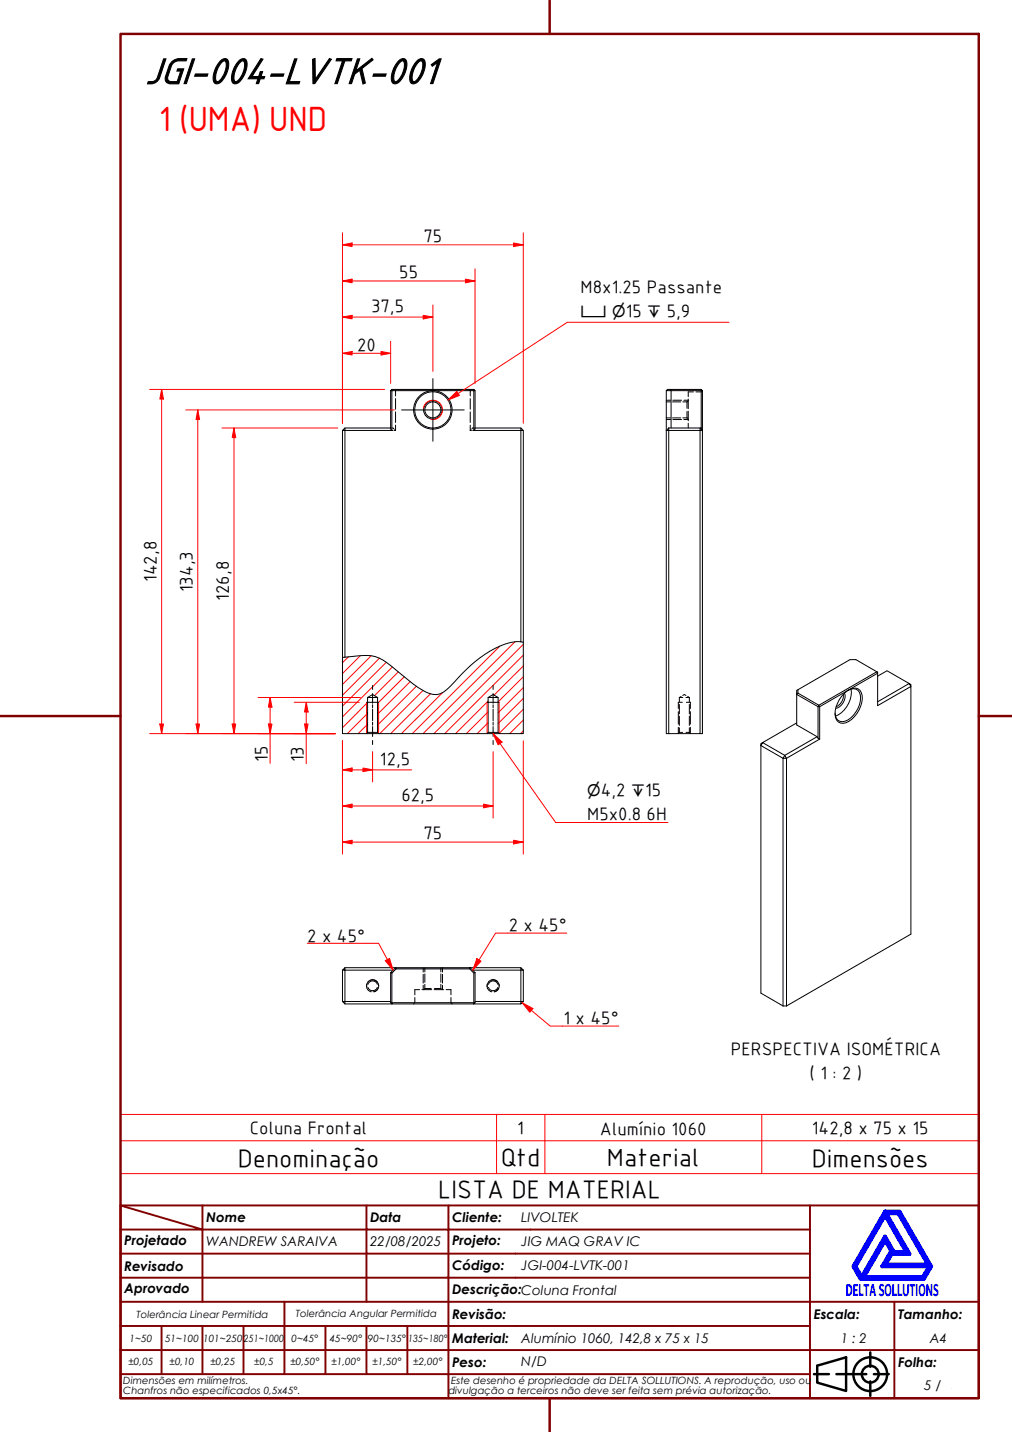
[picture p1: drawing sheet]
<svg xmlns="http://www.w3.org/2000/svg" width="210mm" height="297mm" viewBox="0 0 210 297" stroke-linecap="round" stroke-linejoin="round" font-family="sans-serif">
<!-- layer: Hatch (ABNT) -->
<g fill="none" stroke="#f00" stroke-width=".21">
<path d="M72.3 136.3l-1.3 1.2M74.7 136l-3.7 3.7M77 136l-6 6M78.7 136.5l-7.7 7.7M80.1 137.4l-9.1 9.1M81.4 138.4l-10.4 10.3M82.6 139.4l-4.9 4.9M103.7 134.1l-18.2 18.1M106.8 133.1l-19 19.1M108.5 138.1l-6 6.1M108.5 135.9l-16.3 16.3M108.5 133.7l-18.5 18.5"/>
<path d="M76.2 150.2l-1.9 2M76.2 148l-4.1 4.2M76.2 145.7l-5.2 5.2M83.8 140.4l-5.5 5.5M85.1 141.4l-6.8 6.8M86.4 142.4l-8.1 8M87.7 143.2l-8.9 9M89.3 143.9l-8.3 8.3M91.8 143.7l-8.5 8.5M101.2 149.9l-2.2 2.3M101.2 147.7l-4.5 4.5M101.2 145.4l-6.7 6.8"/>
<path d="M108.5 151.6l-.5 .6M108.5 149.4l-2.8 2.8M108.5 147.1l-5 5M108.5 144.9l-5.2 5.2M108.5 142.6l-5.2 5.3M108.5 140.4l-5.2 5.2"/>
</g>
<!-- layer: Hidden (ABNT) -->
<g fill="none" stroke="#000" stroke-width=".21">
<path d="M81 88.8h.2M81.3 89.3h.2M81.4 88.8l.3 .1M81.8 89.3h.2M82 88.2v1.1l-.1-.2M82 82.7v2.2M82 85.4v2.2M82.1 80.9l-.1 1.2M82.1 80.8v.1M97.4 80.8l.1 .1M97.5 80.9v1.2M97.5 89.3h.3"/>
<path d="M97.5 82.7v2.2M97.5 85.4v2.2M97.5 88.2v1.1M97.7 89.1l-.2 .2M98 89.3h.3M98.2 88.8l-.3 .1M98.4 88.8h.1M138.2 83.4h.9M138.2 86.7h.9M138.2 83h.9M138.2 87h.9M139.5 83.4h1.7"/>
<path d="M139.5 86.7h1.7M139.6 83h1.8M139.6 87h1.8M141.6 83.4h.9M141.6 86.7h.9M141.8 83h.9M141.8 87h.9M142.5 83.4v1.3M142.5 85.4v1.3M142.5 86.7l.1 .1M142.6 83.3l-.1 .1M142.7 86.9h.1"/>
<path d="M142.7 83.1v.1M142.7 82.8v2M142.7 85.3v2M142.7 87.8v1M143.8 81.3h-1.1v1M145.2 88.8h.1M145.4 88.8l.1 .1M145.5 81.2l-1.1 .1M145.6 88.9l.1 .1M145.7 81l-.1 .1M140.7 147.6v2.6M140.7 150.9v1.3"/>
<path d="M140.7 152.1v.1M140.9 151.9h.7M140.9 151.9l-.1 .1M140.9 144.7h.7M140.9 144.7v1M140.9 146.1v2M140.9 148.6v1.9M140.9 151v.9M141.3 144.5l-.4 .2M141.5 145.7h-.8v1.3M141.6 144.3l.3-.2 .4 .2M142.3 144.7h.7v1"/>
<path d="M142.3 151.9h.7M142.4 145.7h.8v1.3M142.6 144.5l.4 .2M143 151.9l.1 .1M143 146.1v2M143 148.6v1.9M143 151v.9M143.2 152.1v.1M143.2 147.6v2.6M143.2 150.9v1.3M76.1 204.1a1.23 1.23 0 0 0 .9 1.6M76.3 204.8a1.04 1.04 0 0 0 1 .7 1.04 1.04 0 0 0 1-.7"/>
<path d="M76.3 204.2a1 1 0 0 1 1-.7 1 1 0 0 1 1 .7M76.3 203.6a1.26 1.26 0 0 1 1.9 0M76.4 203.6l-.3 .6v.5M76.9 203.3a1.19 1.19 0 0 1 1.6 1.2M78.4 205l-.4 .5-.5 .2M78.5 204.1a1.23 1.23 0 0 1-.9 1.6M85.9 208.2h-.1M86 206.9v1.2M87 205.3h-1v1.1M87.5 205.3h2M87.8 200.7v.9M87.8 202.1v1.8"/>
<path d="M87.8 204.4v.9M87.9 205.2v.1M88.1 205h1.4M88.1 205l-.1 .1M88.1 200.7v.9M88.1 202v1.8M88.1 204.2v.8M90 205.3h2M90.1 205l1.4 .1M91.4 200.7v.9M91.4 202v1.8M91.4 204.2v.8"/>
<path d="M91.6 205.2l.1 .1M91.8 200.7v.9M91.8 202.1v1.8M91.8 204.4v.9M92.5 205.3h1v1.1M93.5 206.9l.1 1.2M93.7 208.2h.1M101.1 204.1a1.23 1.23 0 0 0 .9 1.6M101.3 204.8a1.04 1.04 0 0 0 1 .7 1.04 1.04 0 0 0 1-.7M101.3 204.2a1 1 0 0 1 1-.7 1 1 0 0 1 1 .7M101.3 203.6a1.26 1.26 0 0 1 1.9 0M101.4 203.6l-.3 .6-.1 .5"/>
<path d="M101.9 203.3a1.19 1.19 0 0 1 1.6 1.2M103.4 205l-.4 .5-.5 .2M103.5 204.1a1.23 1.23 0 0 1-.9 1.6"/>
</g>
<!-- layer: Visible (ABNT) -->
<g fill="none" stroke="#000" stroke-width=".21">
<path d="M71 89.3h.5v47M71 89.3l.5-.5v.5h9.8M71 89.3v47.1M71.5 88.8h9.5M81 81v8l.3 .3M81.3 89.3v-8.3h17v8.3M81.3 80.8v.2h-.3zM81.3 80.8h17M98.3 80.8l.2 .2h-.2zM98.3 89.3h9.7v43.8M98.5 81v8l-.2 .3M98.5 88.8h9.5"/>
<path d="M108.5 89.3l-.5-.5v.5h.5v43.9M138.2 81v71.2h.5M138.5 80.8h.8l-.1 .2h-1zM138.7 88.8v.5h-.5zM138.7 88.8h6.5M139.2 88.8v-7.8h6.2v8M139.3 80.8h6.1M145.2 88.8l.5 .5h-.5zM145.2 89.3v62.9h-6.5M145.2 89.3h-6.5v62.9M145.7 81h-.3v-.2l.3 .2v71.2h-.5M108 133.1a12.1 12.1 0 0 0-7.5 2.7 49.9 49.9 0 0 0-7.7 7.2 3.7 3.7 0 0 1-5 .3 41 41 0 0 1-6.5-5.1 7.8 7.8 0 0 0-7.2-2.1l-2.6 .2"/>
<path d="M108 133.1l.5 .1M108.5 133.2v19h-4.9l-.3-.3v-7.2l-1-.6-1.1 .6v7.2l-.2 .3h-22.4l-.3-.3v-7.2l-1-.6-1.1 .6v7.2l-.2 .3h-5v-15.8l.5-.1M181.9 139.3l.1 .3zM181.9 139.3l-4.4-2.5h-1.2l-11.1 6.4v.8l.3-.2M181.9 139.3l-12.1 7-4.3-2.5M76 152.2h2.6M76 145.7h2.5M76.2 144.7h2.1M76.2 151.9h2.1M101 152.2h2.6M101 145.7h2.5M101.2 144.7h2.1"/>
<path d="M101.2 151.9h2.1M157.8 154.2l.4-.2-.4 .7zM162.4 157.3l-4.6-2.6v51.3l4.6 2.7M162.4 157.3v51.4M162.8 156.7l.3 .6h-.7zM165.2 150l-7 4 4.6 2.7 6.7-3.9 .2 .3M165.5 143.1v.7M169.7 146.6v6.5l.3 .2M169.7 146.6l-4.5-2.6v6.4l4.3 2.4M169.8 146.3l.2 .3h-.3zM170 153.3l-6.9 4v51.4M170 153.3v-6.7l12-7v6.8l6.9-4v51.4l-25.8 14.9"/>
<path d="M174.9 144a2.39 2.39 0 0 1-1.5 2.6M175.1 143.8a2.28 2.28 0 0 1 3.3-.6 3.9 3.9 0 0 1-.2 4.1 4.7 4.7 0 0 1-3.4 2.7 1.6 1.6 0 0 1-1.6-1.8 6.3 6.3 0 0 1 1.9-4.4zM175.2 143.8a2.54 2.54 0 0 1-1.9 3.1M175.9 143.2a1.6 1.6 0 0 1 1.9-.1 1.6 1.6 0 0 1 .7 1.7 5.7 5.7 0 0 1-3.2 4.8 1.53 1.53 0 0 1-2.1-1.7M176.5 142.9a5.4 5.4 0 0 1-3.2 5.6M182 140.3l2-1.2 4.6 2.7 .3 .6v-.4l-.3-.2-6.6 3.8M71 207.7h.5v.5zM71 201.2v6.5M71.5 208.2h9.8l-.3-.2h.3v.2h17l.2-.2h-.2v.2h9.7M71.5 200.7h10.5l-1 1 .3 .2M71.5 200.7v.5h-.5zM81 201.7v6.3"/>
<path d="M81.3 201.9v6.1h17v-6.1M81.5 201.2h-10v6.5h9.5M82 200.7h15.5l-.1 .3h-15.3zM82.1 201l-.8 .9M97.4 201l.9 .9 .2-.2M97.5 200.7l1 1M97.5 200.7h10.5M98 201.2h10v6.5M98.5 201.7v6.3M98.5 207.7h9.5M108 207.7h.5l-.5 .5zM108 200.7l.5 .5h-.5z"/>
<path d="M108.5 201.2v6.5M162.4 208.7h.7"/>
<circle cx="89.8" cy="85" r="1.92"/>
<circle cx="89.8" cy="85" r="1.66"/>
<circle cx="89.8" cy="85" r="3.8"/>
<circle cx="89.8" cy="85" r="4"/>
</g>
<!-- layer: Visible Narrow (ABNT) -->
<path d="M87.8 84.7a2 2 0 0 1 2.3-1.6 2 2 0 0 1 1.6 2.3 2 2 0 0 1-2.3 1.6M76 145.7v6.5M78.5 145.7v6.5M101 145.7v6.5M103.5 145.7v6.5" fill="none" stroke="#f00" stroke-width=".21"/>
<path d="M95 81.6l-2.1 1.4M25 236.6h178v-5.4h-178v12.2M103 231.2v12.2M113 231.2v12.2M158 231.2v12.2M203 236.6v6.8h-178M25 243.4v6.6h178v-6.6" fill="none" stroke="#f00" stroke-width=".21"/>
<!-- layer: Borda A3/A4 (ABNT) -->
<path d="M25 7h178v283h-178zM114 0v7M0 148.5h25M203 148.5h7M114 290v7" fill="none" stroke="#800000" stroke-width=".51"/>
<path d="M183.6 257.3l1.2 2.2-1.8 3.2h9.7l-1.3 2.2h-12.2zM183.6 252.1l4.4 7.6h-2.6l-1.8-3.2-4.9 8.4-1.3-2.2zM183.6 251.3h3l6.5 11.4-1.5 2.6h-13.1l-1.5-2.6zM183.8 251.7h2.5l6.2 10.6h-8.8l1.3-2.2h3.7zM185 259.7h.2l-.1 .2z" fill="none" stroke="#00f" stroke-width=".8"/>
<!-- layer: 0 -->
<path d="M178.5 265.3h13.1" fill="none" stroke="#000" stroke-width=".21"/>
<g fill="none" stroke="#800000" stroke-width=".4">
<path d="M25 250l17 5h-17M25 250h178v40h-178zM42 255h34v5h17M42 255v15M42 250v5M76 250v5h17v5M93 250v5h75M168 250v20h-143M25 260h51v10M25 275h17M33.5 275v10M50.5 275h-8.5v10"/>
<path d="M59 270v15h-8.5M67.5 275v10h-8.5M76 275v10h8.5M84.5 275v10M93 275h-42.5v10M93 260v5h-68M93 275v10h75M93 260h75M93 275h75M168 265h-75v10M185.5 270v10h17.5M203 270h-35v10h17.5v10"/>
<path d="M25 285h25.5M25 280h143v10M67.5 285h8.5M84.5 285h8.5v5"/>
</g>
<g fill="none" stroke="#000" stroke-width=".51">
<path d="M168.8 285h3.1M169.5 283.3l6-1.8v7l-6-1.7zM173.5 285h6.2M180.5 280.5v3M180.5 286.5v3M181.3 285h3"/>
<circle cx="180.5" cy="285" r="3.5"/>
<circle cx="180.5" cy="285" r="1.75"/>
</g>
<!-- layer: Linha de centro (ISO) -->
<g fill="none" stroke="#000" stroke-width=".21">
<path d="M77.3 142.2v.8M77.3 143.9v2M77.3 146.2v.6M77.3 147.1v2.4M77.3 149.8v.6M77.3 150.7v2.1M77.3 153.6v.8M102.3 142.2v.8M102.3 143.9v2M102.3 146.2v.6M102.3 147.1v2.4M102.3 149.8v.6"/>
<path d="M102.3 150.7v2.1M102.3 153.6v.8"/>
</g>
<!-- layer: Marca de centro (ISO) -->
<path d="M89.8 78.5v13M83.3 85h13" fill="none" stroke="#000" stroke-width=".21"/>
<path d="M92.9 83l1.8-1.8 .6 .8z" fill="#f00"/>
<path d="M151.2 66.9h-33.5l-22.7 14.7M92.9 83l1.8-1.8 .6 .8z" fill="none" stroke="#f00" stroke-width=".21"/>
<path d="M63.5 150.2v2" fill="none" stroke="#f00" stroke-width=".21"/>
<path d="M63.2 150.2h.7l-.4 2z" fill="#f00"/>
<path d="M63.2 150.2h.7l-.4 2zM63.5 145.7v2" fill="none" stroke="#f00" stroke-width=".21"/>
<path d="M63.5 145.7l.4 2h-.7z" fill="#f00"/>
<path d="M56 150.2v2M61 152.2h8.5M61 145.7h13.5M63.5 145.7l.4 2h-.7zM63.5 147.7v2.5M63.5 152.2v6.2" fill="none" stroke="#f00" stroke-width=".21"/>
<path d="M55.7 150.2h.7l-.4 2z" fill="#f00"/>
<path d="M55.7 150.2h.7l-.4 2zM56 144.7v2" fill="none" stroke="#f00" stroke-width=".21"/>
<path d="M56 144.7l.4 2h-.7z" fill="#f00"/>
<path d="M48.5 150.2v2M53.5 152.2h16M53.5 144.7h21.3M56 144.7l.4 2h-.7zM56 146.7v3.5M56 152.2v6.1" fill="none" stroke="#f00" stroke-width=".21"/>
<path d="M48.2 150.2h.7l-.4 2z" fill="#f00"/>
<path d="M48.5 88.8v2M48.2 150.2h.7l-.4 2z" fill="none" stroke="#f00" stroke-width=".21"/>
<path d="M48.5 88.8l.4 2h-.7z" fill="#f00"/>
<path d="M46 88.8h24M48.5 88.8l.4 2h-.7zM48.5 90.8v59.4M41 150.2v2M46 152.2h23.5" fill="none" stroke="#f00" stroke-width=".21"/>
<path d="M40.7 150.2h.7l-.4 2z" fill="#f00"/>
<path d="M41 85v2M40.7 150.2h.7l-.4 2z" fill="none" stroke="#f00" stroke-width=".21"/>
<path d="M41 85l.4 2h-.7z" fill="#f00"/>
<path d="M38.5 85h43.3M41 85l.4 2h-.7zM41 87v63.2M33.5 150.2v2M38.5 152.2h31" fill="none" stroke="#f00" stroke-width=".21"/>
<path d="M33.1 150.2h.8l-.4 2z" fill="#f00"/>
<path d="M33.5 80.8v2M33.1 150.2h.8l-.4 2z" fill="none" stroke="#f00" stroke-width=".21"/>
<path d="M33.5 80.8l.4 2h-.8z" fill="#f00"/>
<path d="M31 80.8h48.8M33.5 80.8l.4 2h-.8zM33.5 82.8v67.4M31 152.2h38.5M71 159.7h2" fill="none" stroke="#f00" stroke-width=".21"/>
<path d="M71 159.7l2-.4v.7z" fill="#f00"/>
<path d="M71 159.7l2-.4v.7zM75.3 159.7h2" fill="none" stroke="#f00" stroke-width=".21"/>
<path d="M75.3 159.3l2 .4-2 .3z" fill="#f00"/>
<path d="M71 153.7v8.5M73 159.7h2.3M75.3 159.3l2 .4-2 .3zM77.3 159.7h8.1M77.3 155.9v6.3M71 167.2h2" fill="none" stroke="#f00" stroke-width=".21"/>
<path d="M71 167.2l2-.4v.8z" fill="#f00"/>
<path d="M71 167.2l2-.4v.8zM100.3 167.2h2" fill="none" stroke="#f00" stroke-width=".21"/>
<path d="M100.3 166.8l2 .4-2 .4z" fill="#f00"/>
<path d="M71 153.7v16M102.3 155.9v13.8M71 174.7h2M73 167.2h27.3M100.3 166.8l2 .4-2 .4z" fill="none" stroke="#f00" stroke-width=".21"/>
<path d="M71 174.7l2-.4v.8z" fill="#f00"/>
<path d="M71 174.7l2-.4v.8zM106.5 174.7h2" fill="none" stroke="#f00" stroke-width=".21"/>
<path d="M106.5 174.3l2 .4-2 .4z" fill="#f00"/>
<path d="M71 153.7v23.5M108.5 153.7v23.5M73 174.7h33.5M106.5 174.3l2 .4-2 .4z" fill="none" stroke="#f00" stroke-width=".21"/>
<path d="M102.3 152.2l1.4 2" fill="none" stroke="#f00" stroke-width=".21"/>
<path d="M102.3 152.2l1.8 1.7-.8 .6z" fill="#f00"/>
<path d="M102.3 152.2l1.8 1.7-.8 .6zM103.7 154.2l11.6 16.4h17M115.3 170.6h23.3" fill="none" stroke="#f00" stroke-width=".21"/>
<path d="M71 73.3h2" fill="none" stroke="#f00" stroke-width=".21"/>
<path d="M71 73.3l2-.4v.7z" fill="#f00"/>
<path d="M71 73.3l2-.4v.7zM79 73.3h2" fill="none" stroke="#f00" stroke-width=".21"/>
<path d="M79 72.9l2 .4-2 .3z" fill="#f00"/>
<path d="M71 70.8v17M71 65.8h2M73 73.3h6M79 72.9l2 .4-2 .3zM81 70.8v8.7" fill="none" stroke="#f00" stroke-width=".21"/>
<path d="M71 65.8l2-.4v.8z" fill="#f00"/>
<path d="M71 65.8l2-.4v.8zM87.8 65.8h2" fill="none" stroke="#f00" stroke-width=".21"/>
<path d="M87.8 65.4l2 .4-2 .4z" fill="#f00"/>
<path d="M71 58.3h2M71 63.3v24.5M73 65.8h14.8M87.8 65.4l2 .4-2 .4zM89.8 63.3v13.7" fill="none" stroke="#f00" stroke-width=".21"/>
<path d="M71 58.3l2-.4v.8z" fill="#f00"/>
<path d="M71 58.3l2-.4v.8zM96.5 58.3h2" fill="none" stroke="#f00" stroke-width=".21"/>
<path d="M96.5 57.9l2 .4-2 .4z" fill="#f00"/>
<path d="M71 55.8v32M71 50.8h2M73 58.3h23.5M96.5 57.9l2 .4-2 .4zM98.5 55.8v23.7" fill="none" stroke="#f00" stroke-width=".21"/>
<path d="M71 50.8l2-.4v.7z" fill="#f00"/>
<path d="M71 50.8l2-.4v.7zM106.5 50.8h2" fill="none" stroke="#f00" stroke-width=".21"/>
<path d="M106.5 50.4l2 .4-2 .3z" fill="#f00"/>
<path d="M71 48.3v39.5M73 50.8h33.5M106.5 50.4l2 .4-2 .3zM108.5 48.3v39.5" fill="none" stroke="#f00" stroke-width=".21"/>
<path d="M80.3 199l1.2 2.2" fill="none" stroke="#f00" stroke-width=".21"/>
<path d="M79.9 199.3l.9-.5 .7 2.4z" fill="#f00"/>
<path d="M63.7 195.7h14.8l1.8 3.3M79.9 199.3l.9-.5 .7 2.4zM99.4 199.1l-1.4 2.1" fill="none" stroke="#f00" stroke-width=".21"/>
<path d="M98.9 198.8l.9 .6-1.8 1.8z" fill="#f00"/>
<path d="M98.9 198.8l.9 .6-1.8 1.8zM117.6 193.6h-14.8l-3.4 5.5M108.3 208l1.9 1.6" fill="none" stroke="#f00" stroke-width=".21"/>
<path d="M108.3 208l2.2 1.2-.6 .8z" fill="#f00"/>
<path d="M108.3 208l2.2 1.2-.6 .8zM110.2 209.6l3.9 3.2h14.3" fill="none" stroke="#f00" stroke-width=".21"/>
<text font-size="27.6" fill="#fff" x="192.9" y="291" transform="rotate(-33 192.9 291)">.</text>
<text font-size="8.1" x="30" y="17.3">JGI-004-LVTK-001</text>
<text font-size="7" fill="#f00" x="32.9" y="27.2">1 (UMA) UND</text>
<g font-size="5.4">
<text x="49.3" y="242">Denominação</text>
<text x="103.9" y="241.8">Qtd</text>
<text x="125.9" y="241.8">Material</text>
<text x="168.4" y="242">Dimensões</text>
<text x="90.9" y="248.5">LISTA DE MATERIAL</text>
</g>
<g font-size="3.9">
<text x="87.8" y="50.2">75</text>
<text x="82.8" y="57.7">55</text>
<text x="77" y="64.7">37,5</text>
<text x="120.4" y="60.7">M8x1.25 Passante</text>
<text x="129.8" y="65.7">15</text>
<text x="138.3" y="65.7">5,9</text>
<text x="74.1" y="72.7">20</text>
<text x="32.4" y="120.8" transform="rotate(-90 32.4 120.8)">142,8</text>
<text x="39.9" y="122.9" transform="rotate(-90 39.9 122.9)">134,3</text>
<text x="47.4" y="124.6" transform="rotate(-90 47.4 124.6)">126,8</text>
<text x="55.5" y="158.1" transform="rotate(-90 55.5 158.1)">15</text>
<text x="63" y="158.1" transform="rotate(-90 63 158.1)">13</text>
<text x="78.8" y="158.6">12,5</text>
<text x="83.2" y="166.1">62,5</text>
<text x="124.6" y="165">4,2</text>
<text x="133.8" y="165">15</text>
<text x="121.8" y="170">M5x0.8</text>
<text x="134.1" y="170">6H</text>
<text x="87.8" y="174.1">75</text>
<text x="63.7" y="195.4">2 x 45°</text>
<text x="105.5" y="193.2">2 x 45°</text>
<text x="116.9" y="212.5">1 x 45°</text>
<text x="151.6" y="218.8">PERSPECTIVA ISOMÉTRICA</text>
<text x="167.9" y="223.9">( 1 : 2 )</text>
<text x="51.8" y="235.2">Coluna Frontal</text>
<text x="107.3" y="235.2">1</text>
<text x="124.4" y="235.3">Alumínio 1060</text>
<text x="168.4" y="235.2">142,8 x 75 x 15</text>
</g>
<text font-size="3.9" fill="#00f" x="175.4" y="268.8">DELTASOLLUTIONS</text>
<g font-size="3.3">
<text x="120.4" y="65.7">⌴ ⌀</text>
<text x="134.3" y="65.7">↧</text>
<text x="121.8" y="165">⌀</text>
<text x="130.9" y="165">↧</text>
</g>
<g font-size="2.8">
<text x="42.8" y="253.5">Nome</text>
<text x="76.8" y="253.5">Data</text>
<text x="93.8" y="253.6">Cliente:</text>
<text x="108.1" y="253.5">LIVOLTEK</text>
<text x="25.8" y="263.6">Revisado</text>
<text x="25.8" y="258.3">Projetado</text>
<text x="42.8" y="258.5">WANDREW SARAIVA</text>
<text x="76.8" y="258.4">22/08/2025</text>
<text x="93.8" y="263.4">Código:</text>
<text x="93.8" y="258.3">Projeto:</text>
<text x="108.1" y="263.5">JGI-004-LVTK-001</text>
<text x="108.1" y="258.5">JIG MAQ GRAV IC</text>
<text x="25.8" y="268.3">Aprovado</text>
<text x="93.8" y="268.3">Descrição:Coluna Frontal</text>
<text x="93.8" y="273.6">Revisão:</text>
<text x="168.8" y="273.5">Escala:</text>
<text x="186.3" y="273.5">Tamanho:</text>
<text x="93.8" y="278.6">Material:</text>
<text x="108.1" y="278.5">Alumínio 1060, 142,8 x 75 x 15</text>
<text x="174.4" y="278.5">1 : 2</text>
<text x="192.8" y="278.6">A4</text>
<text x="93.8" y="283.5">Peso:</text>
<text x="108.1" y="283.4">N/D</text>
<text x="186.3" y="283.5">Folha:</text>
<text x="191.7" y="288.4">5 / 6</text>
</g>
<g font-size="2.1">
<text x="28.3" y="273.3">Tolerância Linear Permitida</text>
<text x="61.4" y="273.1">Tolerância Angular Permitida</text>
<text x="26.9" y="278.3">1~50</text>
<text x="34.2" y="278.3">51~100</text>
<text x="42.1" y="278.3">101~250</text>
<text x="50.5" y="278.3">251~1000</text>
<text x="60.5" y="278.3">0~45°</text>
<text x="68.4" y="278.3">45~90°</text>
<text x="76.3" y="278.3">90~135°</text>
<text x="84.7" y="278.3">135~180°</text>
<text x="25.6" y="287.1">Dimensões em milímetros.</text>
<text x="26.6" y="283.2">±0,05</text>
<text x="35.2" y="283.2">±0,10</text>
<text x="43.6" y="283.2">±0,25</text>
<text x="52.7" y="283.2">±0,5</text>
<text x="60.2" y="283.2">±0,50°</text>
<text x="68.7" y="283.2">±1,00°</text>
<text x="77.2" y="283.2">±1,50°</text>
<text x="85.7" y="283.2">±2,00°</text>
<text x="93.6" y="287.1">Este desenho é propriedade da DELTA SOLLUTIONS. A reprodução, uso ou</text>
<text x="25.6" y="289.2">Chanfros não especificados 0,5x45°.</text>
<text x="93" y="289.2">divulgação a terceiros não deve ser feita sem prévia autorização.</text>
</g>
</svg>
